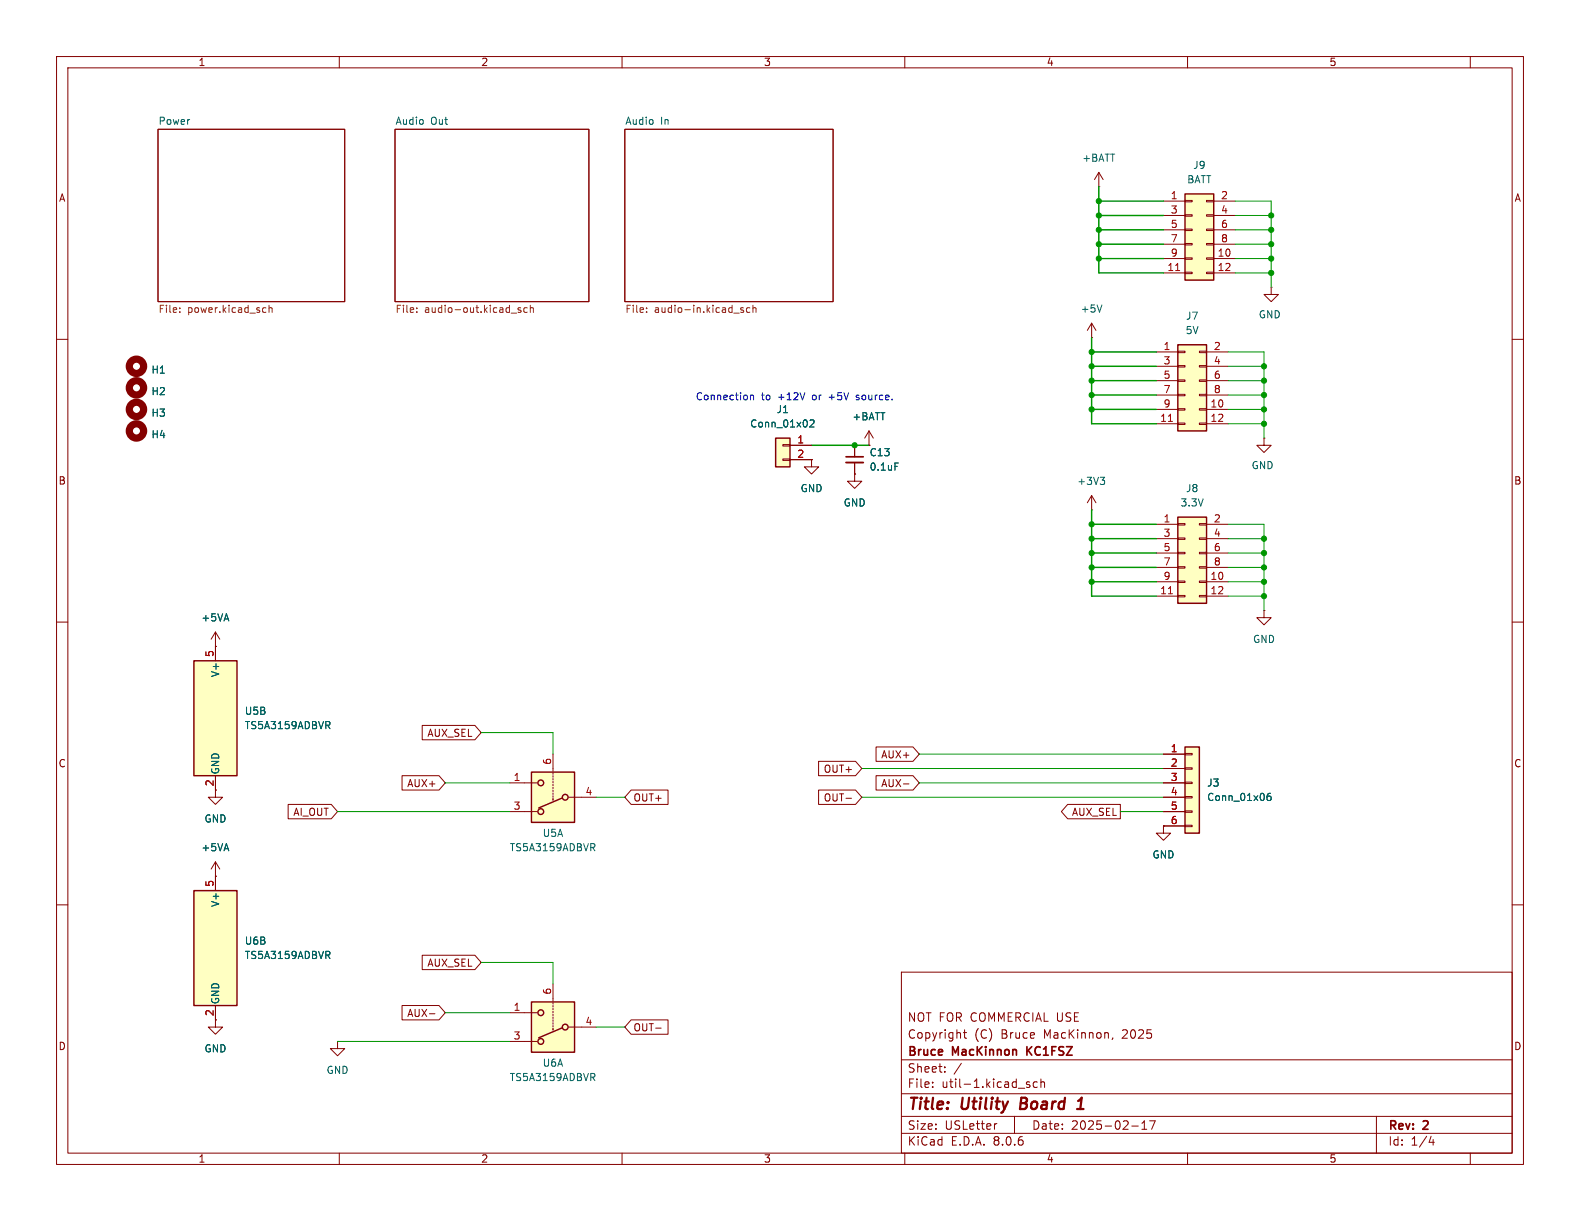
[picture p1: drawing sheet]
<svg xmlns="http://www.w3.org/2000/svg" width="279mm" height="216mm" viewBox="0 0 279 216" stroke-linecap="round" stroke-linejoin="round" font-family="sans-serif">
<g fill="none" stroke="#840000" stroke-width=".18">
<path d="M10 10h259.4v195.9h-259.4zM12 12h255.4v191.9h-255.4zM60 10v2M110 10v2M160 10v2M210 10v2M260 10v2M27.9 22.9h33.1v30.4h-33.1zM69.8 22.9h34.3v30.4h-34.3zM110.5 22.9h36.8v30.4h-36.8zM10 60h2M267.4 60h2"/>
<path d="M10 110h2M267.4 110h2M10 160h2M267.4 160h2M159.4 171.9h108v32h-108zM159.4 197.4h108M159.4 193.4h108M159.4 187.4h108M164.9 192.1v.2M164.9 191.4v.1M167.1 189.4v.2M167.1 188.7v.1"/>
<path d="M170 188l-1.3 1.9M170.4 182.6h.5M170.6 182.1v1.3l.3 .2M176.3 198.7l-.3 .1M179.4 197.4v3M182.1 191.4l-.4-.1-.2 .2 .1 .2 .5 .2v.3h-.6M183.4 191.4l-.4-.1-.3 .3v.4l.2 .2h.5M184.1 191.4l.2-.1 .3 .1 .1 .9M184.1 190.8v1.5M196.8 183.5l-.2 .3M200.1 199.1h1.2M201.9 199.7h.9"/>
<path d="M201.9 198.6l.5-.4v1.5M203.3 198.2h1l-.7 1.5M243.4 197.4v6.5M60 203.9v2M110 203.9v2M159.4 200.4h108M160 203.9v2M210 203.9v2M253.1 200.9l-.4 1.1h.9M253.4 201.5v1M260 203.9v2"/>
</g>
<path d="M180.6 194.1l-.2 2h.7M190.5 196.1h1.1M190.6 194.7l.7-.6-.3 2" fill="none" stroke="#840000" stroke-width=".4"/>
<path d="M181.6 185.1v1.5M182.5 185.1l-.9 .8" fill="none" stroke="#840000" stroke-width=".3"/>
<g fill="none" stroke="#725600" stroke-width=".18">
<path d="M31.8 55.1v.1M31.8 54.5v.1M46.7 54.4l.3 .1M47 55.2h-.3M47.6 54.5l.2-.1 .3 .1v.7M47.6 54v1.2M73.7 55.1v.1M73.7 54.5v.1M90.4 55.4h1M92.1 54.5l-.3-.1-.2 .2 .1 .2 .4 .1v.3h-.5M93.2 54.5l-.3-.1-.3 .2 .1 .6h.5M93.8 54.5l.2-.1 .3 .1v.7"/>
<path d="M93.8 54v1.2M114.3 55.1v.1M114.3 54.5v.1M131.5 54.5l-.3-.1-.2 .2v.2l.5 .1v.3h-.5M132.6 54.5l-.4-.1-.2 .2 .1 .6h.5M133.1 54.5l.2-.1 .3 .1 .1 .7M133.1 54v1.2"/>
</g>
<path d="M209.5 132.1h2.6v15.2h-2.6z" fill="#ffffc2"/>
<g fill="none" stroke="#840000" stroke-width=".18">
<path d="M151.1 78.7v2.1M153.7 78.7h.1M153.7 76.2l-.8 1.3M153.7 76.2v2.5M153.7 76.2l.7 1.3M151.1 83.8v1.3h1.3l-1.3 1.3-1.2-1.3h1.2M151.1 83.8h.1M151.1 81.8v2M205.7 133.4h3.8M205.7 135.9h3.8M205.7 138.4h3.8M209.5 138.3h1.3v.3h-1.3z"/>
<path d="M209.5 135.8h1.3v.2h-1.3zM209.5 133.2h1.3v.3h-1.3zM205.7 141h3.8M205.7 143.5h3.8M205.7 146.1h3.8M209.5 145.9h1.3v.3h-1.3zM209.5 143.4h1.3v.2h-1.3zM209.5 140.8h1.3v.3h-1.3z"/>
</g>
<path d="M209.5 132.1h2.6v15.2h-2.6z" fill="none" stroke="#840000" stroke-width=".25"/>
<path d="M158.3 81.9h.6M224.7 140.3h-.4a.86 .86 0 0 0 0 1.2l.4-.1 .1-.4-.3-.2h-.3l-.1 .2" fill="none" stroke="#006464" stroke-width=".18"/>
<circle cx="24.1" cy="76.2" r="1.27" fill="none" stroke="#840000" stroke-width="1.3"/>
<path d="M149.6 81.8h3.1" fill="none" stroke="#840000" stroke-width=".33"/>
<path d="M149.6 80.8h3.1" fill="none" stroke="#840000" stroke-width=".3"/>
<path d="M209.5 34.3h5.1v15.2h-5.1z" fill="#ffffc2"/>
<g fill="none" stroke="#840000" stroke-width=".18">
<path d="M205.7 35.6h3.8M205.7 38.1h3.8M209.5 38h1.3v.2h-1.3zM209.5 35.4h1.3v.3h-1.3zM213.4 38h1.2v.2h-1.2zM213.4 35.4h1.2v.3h-1.2zM214.6 35.6h3.8M214.6 38.1h3.8M205.7 45.7h3.8M205.7 48.3h3.8M205.7 40.6h3.8M205.7 43.2h3.8"/>
<path d="M209.5 48.1h1.3v.3h-1.3zM209.5 45.6h1.3v.2h-1.3zM209.5 43.1h1.3v.2h-1.3zM209.5 40.5h1.3v.3h-1.3zM213.4 48.1h1.2v.3h-1.2zM213.4 45.6h1.2v.2h-1.2zM213.4 43.1h1.2v.2h-1.2zM213.4 40.5h1.2v.3h-1.2zM214.6 45.7h3.8M214.6 48.3h3.8M214.6 40.6h3.8M214.6 43.2h3.8"/>
</g>
<path d="M209.5 34.3h5.1v15.2h-5.1z" fill="none" stroke="#840000" stroke-width=".25"/>
<path d="M207.9 47.8h.7" fill="none" stroke="#a90000" stroke-width=".18"/>
<path d="M94 177.2h7.6v8.9h-7.6z" fill="#ffffc2"/>
<g fill="none" stroke="#840000" stroke-width=".25">
<path d="M94 177.2h7.6v8.9h-7.6zM99.4 181.7l-4.2 1.8"/>
<circle cx="95.6" cy="179.1" r=".51"/>
<circle cx="95.6" cy="184.2" r=".51"/>
<circle cx="99.9" cy="181.6" r=".51"/>
</g>
<g fill="none" stroke="#840000" stroke-width=".18">
<path d="M143.5 81.3v1.3h1.3l-1.3 1.2-1.3-1.2h1.3M143.5 81.3h.1M90.2 179.1h4.8M97.8 174v3M97.8 177.3v.2M97.8 177.8v.3M97.8 178.3v.3M97.8 178.8v.3M97.8 179.3v.3M97.8 179.8v.3M90.2 184.2h4.8M97.8 180.3v.3"/>
<path d="M97.8 180.8v.3M97.8 181.4v.2M97.8 181.9v.2M100.6 181.6h4.8"/>
</g>
<path d="M104.8 190.5l.4 .6M105 189.8l.2 .3-.1 .3-.1 .1" fill="none" stroke="#006464" stroke-width=".18"/>
<path d="M137.2 77.5h2.5v5.1h-2.5z" fill="#ffffc2"/>
<g fill="none" stroke="#840000" stroke-width=".18">
<path d="M194.3 33h.1M194.3 30.5l-.8 1.3M194.3 30.5v2.5M194.3 30.5l.8 1.3M193 59.7h.1M193 57.2l-.7 1.2M193 57.2v2.5M193 57.2l.8 1.2M138.4 78.6h1.3v.3h-1.3zM139.7 78.7h3.8M223.5 77.5v1.2h1.3l-1.3 1.3-1.3-1.3h1.3M223.5 77.5h.1"/>
<path d="M138.4 81.2h1.3v.2h-1.3zM139.7 81.3h3.8M223.5 108v1.2h1.3l-1.3 1.3-1.3-1.3h1.3M223.5 108h.1M38.1 154.9h.1M38.1 152.4l-.8 1.3M38.1 152.4v2.5M38.1 152.4l.8 1.3"/>
</g>
<path d="M137.2 77.5h2.5v5.1h-2.5z" fill="none" stroke="#840000" stroke-width=".25"/>
<path d="M194.9 53.9l-.5 1.3M143.2 74.4l.5-.2 .3 .4-.8 .9h.8" fill="none" stroke="#006464" stroke-width=".18"/>
<path d="M94 136.5h7.6v8.9h-7.6z" fill="#ffffc2"/>
<g fill="none" stroke="#840000" stroke-width=".25">
<path d="M94 136.5h7.6v8.9h-7.6zM99.4 141.1l-4.2 1.8"/>
<circle cx="95.6" cy="138.4" r=".51"/>
<circle cx="95.6" cy="143.5" r=".51"/>
<circle cx="99.9" cy="141" r=".51"/>
</g>
<g fill="none" stroke="#840000" stroke-width=".18">
<path d="M90.2 138.4h4.8M97.8 133.4v3M97.8 136.7v.2M97.8 137.2v.2M97.8 137.7v.2M97.8 138.2v.2M97.8 138.7v.2M97.8 139.2v.2M97.8 139.7v.3M90.2 143.5h4.8M97.8 140.2v.3M97.8 140.7v.3"/>
<path d="M97.8 141.2v.3M100.6 141h4.8M59.7 184.2v1.2h1.3l-1.3 1.3-1.3-1.3h1.3M59.7 184.2h.1"/>
</g>
<path d="M104.8 149.8l.4 .6M105 149.2l.2 .2-.1 .3-.1 .1" fill="none" stroke="#006464" stroke-width=".18"/>
<path d="M208.3 91.4h5.1v15.3h-5.1z" fill="#ffffc2"/>
<g fill="none" stroke="#840000" stroke-width=".18">
<path d="M193 90.2h.1M193 87.6l-.7 1.3M193 87.6v2.6M193 87.6l.8 1.3M204.5 92.7h3.8M204.5 95.3h3.8M204.5 97.8h3.8M208.3 97.7h1.2v.2h-1.2zM208.3 95.1h1.2v.3h-1.2zM208.3 92.6h1.2v.2h-1.2zM212.1 97.7h1.3v.2h-1.3zM212.1 95.1h1.3v.3h-1.3z"/>
<path d="M212.1 92.6h1.3v.2h-1.3zM213.4 92.7h3.8M213.4 95.3h3.8M213.4 97.8h3.8M38.1 114.3h.1M38.1 111.8l-.8 1.2M38.1 111.8v2.5M38.1 111.8l.8 1.2M204.5 102.9h3.8M204.5 105.4h3.8M204.5 100.3h3.8M208.3 105.3h1.2v.2h-1.2z"/>
<path d="M208.3 102.7h1.2v.3h-1.2zM208.3 100.2h1.2v.3h-1.2zM212.1 105.3h1.3v.2h-1.3zM212.1 102.7h1.3v.3h-1.3zM212.1 100.2h1.3v.3h-1.3zM213.4 102.9h3.8M213.4 105.4h3.8M213.4 100.3h3.8M38.1 139.7v1.3h1.3l-1.3 1.2-1.3-1.2h1.3"/>
</g>
<path d="M208.3 91.4h5.1v15.3h-5.1z" fill="none" stroke="#840000" stroke-width=".25"/>
<path d="M206.6 105h.7" fill="none" stroke="#a90000" stroke-width=".18"/>
<path d="M194.6 84.4h.7l-.4 .5M195.1 84.9l.2 .2v.3l-.2 .3" fill="none" stroke="#006464" stroke-width=".18"/>
<path d="M34.3 157.5h7.6v20.3h-7.6z" fill="#ffffc2"/>
<path d="M34.3 157.5h7.6v20.3h-7.6z" fill="none" stroke="#840000" stroke-width=".25"/>
<path d="M224.8 50.8v1.3h1.3l-1.3 1.2-1.3-1.2h1.3M224.8 50.8h.1M38.1 154.9v2.6M205.7 146.1v1.2h1.3l-1.3 1.3-1.2-1.3h1.2M205.7 146.1h.1M38.1 177.8v3.8h1.3l-1.3 1.3-1.3-1.3h1.3" fill="none" stroke="#840000" stroke-width=".18"/>
<path d="M57.9 168.9l.4 .6M58.1 168.2l.2 .3v.3l-.2 .1" fill="none" stroke="#006464" stroke-width=".18"/>
<path d="M34.3 116.8h7.6v20.4h-7.6z" fill="#ffffc2"/>
<path d="M34.3 116.8h7.6v20.4h-7.6z" fill="none" stroke="#840000" stroke-width=".25"/>
<path d="M38.1 114.3v2.5M38.1 137.2v2.5" fill="none" stroke="#840000" stroke-width=".18"/>
<path d="M57.9 128.2l.4 .6M58.1 127.6l.2 .2v.3l-.2 .1" fill="none" stroke="#006464" stroke-width=".18"/>
<g fill="none" stroke="#840000" stroke-width="1.3">
<circle cx="24.1" cy="68.6" r="1.27"/>
<circle cx="24.1" cy="64.8" r="1.27"/>
</g>
<path d="M208.3 61h5.1v15.2h-5.1z" fill="#ffffc2"/>
<g fill="none" stroke="#840000" stroke-width=".18">
<path d="M139.7 78.7h3.8M151.1 78.7v2.1M153.7 78.7h.1M204.5 62.2h3.8M204.5 72.4h3.8M204.5 74.9h3.8M204.5 64.8h3.8M204.5 67.3h3.8M204.5 69.9h3.8M208.3 74.8h1.2v.3h-1.2zM208.3 72.3h1.2v.2h-1.2zM208.3 69.7h1.2v.3h-1.2z"/>
<path d="M208.3 67.2h1.2v.2h-1.2zM208.3 64.6h1.2v.3h-1.2zM208.3 62.1h1.2v.3h-1.2zM212.1 74.8h1.3v.3h-1.3zM212.1 72.3h1.3v.2h-1.3zM212.1 69.7h1.3v.3h-1.3zM212.1 67.2h1.3v.2h-1.3zM212.1 64.6h1.3v.3h-1.3zM212.1 62.1h1.3v.3h-1.3zM213.4 62.2h3.8M213.4 72.4h3.8M213.4 74.9h3.8"/>
<path d="M213.4 64.8h3.8M213.4 67.3h3.8M213.4 69.9h3.8M139.7 81.3h3.8M143.5 81.3h.1M151.1 83.8h.1M151.1 81.8v2M38.1 114.3h.1M38.1 114.3v2.5M38.1 137.2v2.5M71.1 137.2h6.5l1.1 1.2-1.1 1.3h-6.5zM74.7 128.3h9.3l1.1 1.2-1.1 1.3h-9.3z"/>
<path d="M111.6 139.7h6.5v2.5h-6.5l-1.1-1.2zM144.8 139.7h6.5l1.1 1.3-1.1 1.2h-6.5zM144.8 134.6h6.5l1.1 1.3-1.1 1.3h-6.5zM154.9 132.1h6.5l1.2 1.3-1.2 1.2h-6.5zM154.9 137.2h6.5l1.2 1.2-1.2 1.3h-6.5zM159.8 138.6h.9M205.7 133.4h3.8M205.7 135.9h3.8M205.7 138.4h3.8M38.1 154.9h.1M38.1 154.9v2.6M51 142.2h7.6l1.1 1.3-1.1 1.3h-7.6z"/>
<path d="M149.6 141.2h1M188.8 142.2h9.3v2.6h-9.3l-1.1-1.3zM205.7 146.1h.1M205.7 141h3.8M205.7 143.5h3.8M205.7 146.1h3.8M38.1 177.8v2.5M71.1 177.8h6.5l1.1 1.3-1.1 1.2h-6.5zM74.7 168.9h9.3l1.1 1.3-1.1 1.3h-9.3zM75.9 179.3h1M111.6 180.3h6.5v2.6h-6.5l-1.1-1.3zM115.9 181.8h1"/>
</g>
<path d="M208.3 61h5.1v15.2h-5.1z" fill="none" stroke="#840000" stroke-width=".25"/>
<path d="M206.6 74.5h.7" fill="none" stroke="#a90000" stroke-width=".18"/>
<circle cx="24.1" cy="72.4" r="1.27" fill="none" stroke="#840000" stroke-width="1.3"/>
<path d="M132.7 69.9v.8M132.7 70l.2-.1h.3l.1 .8M151.4 70.6l.1 .1M151.6 69.9l-.2 .1 .2 .3" fill="none" stroke="#0000c2" stroke-width=".18"/>
<g fill="none" stroke="#009600" stroke-width=".25">
<path d="M194.3 33v15.3h11.4M194.3 35.6h11.4M194.3 38.1h11.4M193 59.7v15.2h11.5M194.3 45.7h11.4M194.3 40.6h11.4M194.3 43.2h11.4M143.5 78.7h10.2M193 62.2h11.5M193 64.8h11.5M193 72.4h11.5M193 69.9h11.5"/>
<path d="M193 67.3h11.5M193 90.2v15.2h11.5M193 92.7h11.5M193 95.3h11.5M193 97.8h11.5M193 100.3h11.5M193 102.9h11.5"/>
</g>
<g fill="none" stroke="#009600" stroke-width=".18">
<path d="M218.4 38.1h6.4M218.4 35.6h6.4v15.2M218.4 48.3h6.4M218.4 40.6h6.4M218.4 43.2h6.4M218.4 45.7h6.4M217.2 62.2h6.3v15.3M217.2 74.9h6.3M217.2 72.4h6.3M217.2 69.9h6.3M217.2 67.3h6.3M217.2 64.8h6.3"/>
<path d="M217.2 92.7h6.3v15.3M217.2 95.3h6.3M217.2 97.8h6.3M217.2 100.3h6.3M217.2 105.4h6.3M217.2 102.9h6.3M78.7 138.4h11.5M85.1 129.5h12.7v3.9M152.4 135.9h53.3M162.6 133.4h43.1M162.6 138.4h43.1M59.7 143.5h30.5"/>
<path d="M105.4 141h5.1M152.4 141h53.3M198.1 143.5h7.6M78.7 179.1h11.5M85.1 170.2h12.7v3.8M59.7 184.2h30.5M105.4 181.6h5.1"/>
</g>
<path d="M143.2 74.4l.5-.2 .3 .4-.8 .9h.8M158.3 81.9h.6M57.9 128.2l.4 .6M58.1 127.6l.2 .2v.3l-.2 .1M224.7 140.3h-.4a.86 .86 0 0 0 0 1.2l.4-.1 .1-.4-.3-.2h-.3l-.1 .2M57.9 168.9l.4 .6M58.1 168.2l.2 .3v.3l-.2 .1" fill="none" stroke="#006464" stroke-width=".18"/>
<g fill="#009600" stroke="#009600" stroke-width=".18">
<circle cx="193" cy="67.3" r=".46"/>
<circle cx="193" cy="69.9" r=".46"/>
<circle cx="223.5" cy="97.8" r=".46"/>
<circle cx="223.5" cy="100.3" r=".46"/>
<circle cx="223.5" cy="95.3" r=".46"/>
<circle cx="223.5" cy="105.4" r=".46"/>
<circle cx="223.5" cy="102.9" r=".46"/>
<circle cx="193" cy="95.3" r=".46"/>
<circle cx="193" cy="92.7" r=".46"/>
<circle cx="194.3" cy="45.7" r=".46"/>
<circle cx="193" cy="62.2" r=".46"/>
<circle cx="194.3" cy="38.1" r=".46"/>
<circle cx="194.3" cy="35.6" r=".46"/>
<circle cx="194.3" cy="40.6" r=".46"/>
<circle cx="194.3" cy="43.2" r=".46"/>
<circle cx="193" cy="64.8" r=".46"/>
<circle cx="193" cy="72.4" r=".46"/>
<circle cx="223.5" cy="72.4" r=".46"/>
<circle cx="223.5" cy="64.8" r=".46"/>
<circle cx="223.5" cy="67.3" r=".46"/>
<circle cx="223.5" cy="69.9" r=".46"/>
<circle cx="224.8" cy="45.7" r=".46"/>
<circle cx="224.8" cy="43.2" r=".46"/>
<circle cx="224.8" cy="38.1" r=".46"/>
<circle cx="224.8" cy="40.6" r=".46"/>
<circle cx="223.5" cy="74.9" r=".46"/>
<circle cx="224.8" cy="48.3" r=".46"/>
<circle cx="193" cy="100.3" r=".46"/>
<circle cx="193" cy="102.9" r=".46"/>
<circle cx="193" cy="97.8" r=".46"/>
<circle cx="151.1" cy="78.7" r=".46"/>
</g>
<g font-size="2.8" fill="#840000">
<text x="160.4" y="196.8">Title:</text>
<text x="170.1" y="196.8">Utility</text>
<text x="181.2" y="196.8">Board</text>
</g>
<g font-size="2.1" fill="#840000">
<text x="160.4" y="183.9">Copyright</text>
<text x="160.4" y="180.9">NOT FOR COMMERCIAL USE</text>
<text x="172.3" y="183.9">(C)</text>
<text x="177.1" y="183.9">Bruce</text>
<text x="184.7" y="183.9">MacKinnon,</text>
<text x="198.7" y="183.9">2025</text>
<text x="160.4" y="189.9">Sheet:</text>
<text x="160.4" y="187.1">Bruce</text>
<text x="168.5" y="187.1">MacKinnon</text>
<text x="182.2" y="187.1">KC1FSZ</text>
<text x="160.4" y="192.6">File:</text>
<text x="166.5" y="192.6">util-1.kicad_sch</text>
<text x="160.4" y="202.8">KiCad</text>
<text x="160.4" y="200">Size:</text>
<text x="167.1" y="200">USLetter</text>
<text x="168.1" y="202.8">E.D.A.</text>
<text x="175.7" y="202.8">8.0.6</text>
<text x="182.4" y="200">Date:</text>
<text x="189.4" y="200">2025-02-17</text>
<text x="245.4" y="200.2">Rev:</text>
<text x="245.4" y="202.8">Id:</text>
<text x="249.5" y="202.8">1/4</text>
<text x="251.8" y="200.2">2</text>
</g>
<g font-size="1.8" fill="#840000">
<text x="35" y="11.9">1</text>
<text x="85" y="11.9">2</text>
<text x="135" y="11.9">3</text>
<text x="185" y="11.9">4</text>
<text x="235" y="11.9">5</text>
<text x="10.3" y="35.9">A</text>
<text x="267.7" y="35.9">A</text>
<text x="10.3" y="85.9">B</text>
<text x="267.7" y="85.9">B</text>
<text x="75.5" y="130.5">AUX_SEL</text>
<text x="10.3" y="135.9">C</text>
<text x="145.6" y="136.8">OUT+</text>
<text x="155.7" y="134.3">AUX+</text>
<text x="267.7" y="135.9">C</text>
<text x="37.8" y="139.1" transform="rotate(-90 37.8 139.1)">2</text>
<text x="71.9" y="139.4">AUX+</text>
<text x="111.9" y="141.9">OUT+</text>
<text x="145.6" y="141.9">OUT-</text>
<text x="155.7" y="139.4">AUX-</text>
<text x="51.8" y="144.5">AI_OUT</text>
<text x="189.5" y="144.5">AUX_SEL</text>
<text x="75.5" y="171.1">AUX_SEL</text>
<text x="10.3" y="185.9">D</text>
<text x="71.9" y="180">AUX-</text>
<text x="111.9" y="182.6">OUT-</text>
<text x="267.7" y="185.9">D</text>
<text x="35" y="205.8">1</text>
<text x="85" y="205.8">2</text>
<text x="135" y="205.8">3</text>
<text x="185" y="205.8">4</text>
<text x="235" y="205.8">5</text>
</g>
<g font-size="1.8" fill="#006464">
<text x="27.9" y="22.1">Power</text>
<text x="69.8" y="22.1">Audio</text>
<text x="76.2" y="22.1">Out</text>
<text x="110.5" y="22.1">Audio</text>
<text x="116.8" y="22.1">In</text>
<text x="191.3" y="28.8">+BATT</text>
<text x="209.8" y="32.6">BATT</text>
<text x="210.9" y="30.1">J9</text>
<text x="191" y="55.5">+5V</text>
<text x="209.6" y="59.3">5V</text>
<text x="209.6" y="56.7">J7</text>
<text x="222.5" y="56.5">GND</text>
<text x="26.7" y="70.1">H2</text>
<text x="26.7" y="66.3">H1</text>
<text x="26.7" y="77.7">H4</text>
<text x="26.7" y="73.9">H3</text>
<text x="132.6" y="75.8">Conn_01x02</text>
<text x="137.2" y="73.3">J1</text>
<text x="150.6" y="74.5">+BATT</text>
<text x="153.7" y="80.9">C13</text>
<text x="153.7" y="83.4">0.1uF</text>
<text x="221.2" y="83.2">GND</text>
<text x="141.5" y="87.2">GND</text>
<text x="149.1" y="89.8">GND</text>
<text x="190.4" y="86">+3V3</text>
<text x="208.7" y="89.8">3.3V</text>
<text x="209.6" y="87.2">J8</text>
<text x="35.5" y="110.1">+5VA</text>
<text x="221.5" y="113.9">GND</text>
<text x="39" y="119.8" transform="rotate(-90 39 119.8)">V+</text>
<text x="43.2" y="126.6">U5B</text>
<text x="43.2" y="129.1">TS5A3159ADBVR</text>
<text x="39" y="137" transform="rotate(-90 39 137)">GND</text>
<text x="213.4" y="139.3">J3</text>
<text x="213.4" y="141.8">Conn_01x06</text>
<text x="36.1" y="145.6">GND</text>
<text x="95.9" y="148.2">U5A</text>
<text x="35.5" y="150.7">+5VA</text>
<text x="90" y="150.7">TS5A3159ADBVR</text>
<text x="203.7" y="152">GND</text>
<text x="39" y="160.5" transform="rotate(-90 39 160.5)">V+</text>
<text x="43.2" y="167.2">U6B</text>
<text x="43.2" y="169.8">TS5A3159ADBVR</text>
<text x="39" y="177.7" transform="rotate(-90 39 177.7)">GND</text>
<text x="36.1" y="186.3">GND</text>
<text x="57.7" y="190.1">GND</text>
<text x="90" y="191.4">TS5A3159ADBVR</text>
<text x="95.9" y="188.8">U6A</text>
</g>
<g font-size="1.8" fill="#a90000">
<text x="206.9" y="35.3">1</text>
<text x="215.8" y="35.3">2</text>
<text x="206.9" y="37.8">3</text>
<text x="206.9" y="40.4">5</text>
<text x="215.8" y="37.8">4</text>
<text x="215.8" y="40.4">6</text>
<text x="206.9" y="42.9">7</text>
<text x="206.9" y="45.5">9</text>
<text x="215.2" y="45.5">10</text>
<text x="215.8" y="42.9">8</text>
<text x="206.3" y="48">11</text>
<text x="215.2" y="48">12</text>
<text x="205.7" y="62">1</text>
<text x="205.7" y="64.5">3</text>
<text x="214.6" y="62">2</text>
<text x="214.6" y="64.5">4</text>
<text x="205.7" y="67.1">5</text>
<text x="205.7" y="69.6">7</text>
<text x="214.6" y="67.1">6</text>
<text x="214.6" y="69.6">8</text>
<text x="205.1" y="74.7">11</text>
<text x="205.7" y="72.1">9</text>
<text x="214" y="72.1">10</text>
<text x="214" y="74.7">12</text>
<text x="140.9" y="78.5">1</text>
<text x="140.9" y="81">2</text>
<text x="205.7" y="92.5">1</text>
<text x="205.7" y="95">3</text>
<text x="214.6" y="92.5">2</text>
<text x="214.6" y="95">4</text>
<text x="205.7" y="97.5">5</text>
<text x="205.7" y="100.1">7</text>
<text x="214.6" y="97.5">6</text>
<text x="214.6" y="100.1">8</text>
<text x="205.1" y="105.2">11</text>
<text x="205.7" y="102.6">9</text>
<text x="214" y="102.6">10</text>
<text x="214" y="105.2">12</text>
<text x="37.8" y="116.3" transform="rotate(-90 37.8 116.3)">5</text>
<text x="97.5" y="135.3" transform="rotate(-90 97.5 135.3)">6</text>
<text x="206.9" y="133.1">1</text>
<text x="206.9" y="135.6">2</text>
<text x="90.7" y="138.2">1</text>
<text x="90.7" y="143.3">3</text>
<text x="103.4" y="140.7">4</text>
<text x="206.9" y="138.2">3</text>
<text x="206.9" y="140.7">4</text>
<text x="206.9" y="143.3">5</text>
<text x="206.9" y="145.8">6</text>
<text x="37.8" y="156.9" transform="rotate(-90 37.8 156.9)">5</text>
<text x="37.8" y="179.8" transform="rotate(-90 37.8 179.8)">2</text>
<text x="90.7" y="178.8">1</text>
<text x="97.5" y="176" transform="rotate(-90 97.5 176)">6</text>
<text x="90.7" y="183.9">3</text>
<text x="103.4" y="181.4">4</text>
</g>
<g font-size="1.8" fill="#725600">
<text x="27.9" y="55.7">File:</text>
<text x="33.2" y="55.7">power.kicad_sch</text>
<text x="69.8" y="55.7">File:</text>
<text x="75.1" y="55.7">audio-out.kicad_sch</text>
<text x="110.5" y="55.7">File:</text>
<text x="115.7" y="55.7">audio-in.kicad_sch</text>
</g>
<g font-size="1.8" fill="#0000c2">
<text x="122.9" y="70.9">Connection</text>
<text x="134.6" y="70.9">to</text>
<text x="137.7" y="70.9">+12V</text>
<text x="143.9" y="70.9">or</text>
<text x="147" y="70.9">+5V</text>
<text x="152.1" y="70.9">source.</text>
</g>
</svg>
